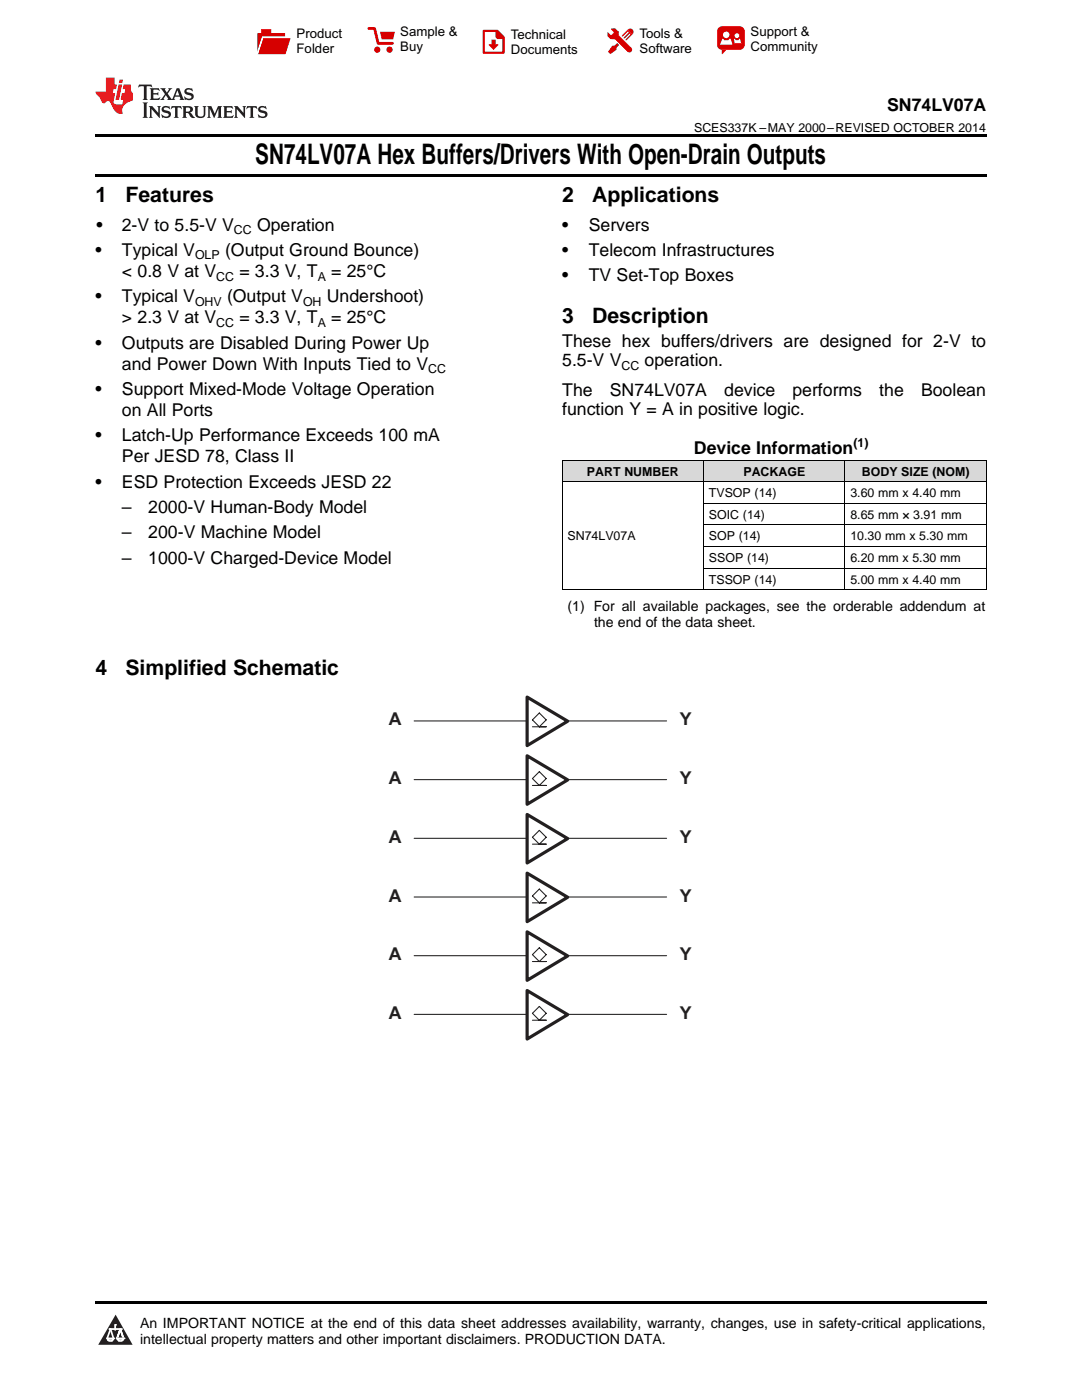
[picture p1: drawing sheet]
<svg xmlns="http://www.w3.org/2000/svg" width="216mm" height="279mm" viewBox="0 0 216 279" stroke-linecap="round" stroke-linejoin="round" font-family="sans-serif">
<g fill="#d8d8d8">
<path d="M112.2 91.9h28.2v4.3h-28.2z"/>
<path d="M140.4 91.9h28.2v4.3h-28.2z"/>
<path d="M168.6 91.9h28.2v4.3h-28.2z"/>
</g>
<path d="M23.1 262.4l3.4 6h-6.9z" fill="#231f20"/>
<path d="M21.4 267.1h1.2l-.3 .5h-.3a.55 .55 0 0 1-.6-.5z" fill-rule="evenodd" fill="#fff"/>
<path d="M21.4 267.1h1.2l-.3 .5h-.3a.55 .55 0 0 1-.6-.5z" fill="none" stroke="#231f20" stroke-width=".34"/>
<path d="M21.4 267.1l1.2 .1-.3 .4h-.5z" fill="none" stroke="#fff" stroke-width=".34"/>
<path d="M23 265.3h.1" fill="none" stroke="#fff" stroke-width=".34"/>
<path d="M23 264.4v.9z" fill="#fff"/>
<path d="M23 264.4v.9z" fill="none" stroke="#fff" stroke-width=".34"/>
<circle cx="23" cy="264.4" r=".17" fill="#fff"/>
<path d="M21.9 265.2h.1" fill="none" stroke="#fff" stroke-width=".34"/>
<path d="M21.9 265.2h2.3z" fill="#fff"/>
<path d="M21.9 265.2h2.3z" fill="none" stroke="#fff" stroke-width=".34"/>
<circle cx="24.2" cy="265.2" r=".17" fill="#fff"/>
<path d="M23.3 267.1h.1" fill="none" stroke="#fff" stroke-width=".34"/>
<path d="M24 265.2l-.7 1.9z" fill="#fff"/>
<path d="M24 265.2l-.7 1.9z" fill="none" stroke="#fff" stroke-width=".34"/>
<path d="M24 265.2l.7 1.9z" fill="#fff"/>
<path d="M24 265.2l.7 1.9z" fill="none" stroke="#fff" stroke-width=".34"/>
<path d="M24.6 267.1h.1" fill="none" stroke="#fff" stroke-width=".34"/>
<circle cx="21.4" cy="267.1" r=".17" fill="#fff"/>
<path d="M22.1 265.2l-.7 1.9z" fill="#fff"/>
<path d="M22.1 265.2l-.7 1.9z" fill="none" stroke="#fff" stroke-width=".34"/>
<path d="M22.1 265.2l.5 1.9z" fill="#fff"/>
<path d="M22.1 265.2l.5 1.9z" fill="none" stroke="#fff" stroke-width=".34"/>
<circle cx="22.6" cy="267.1" r=".17" fill="#fff"/>
<path d="M23.4 267.1h1.3a.65 .65 0 0 1-.7 .5 .65 .65 0 0 1-.6-.5z" fill-rule="evenodd" fill="#fff"/>
<path d="M23.4 267.1h1.3a.65 .65 0 0 1-.7 .5 .65 .65 0 0 1-.6-.5z" fill="none" stroke="#231f20" stroke-width=".34"/>
<path d="M23.4 267.1h1.3l-.4 .5h-.6z" fill="none" stroke="#fff" stroke-width=".34"/>
<path d="M23.3 267.1h.1" fill="none" stroke="#fff" stroke-width=".34"/>
<circle cx="24.7" cy="267.1" r=".17" fill="#fff"/>
<path d="M19 259.7h177.8v.5h-177.8z" fill="#000"/>
<path d="M82.6 202.4h50.4" fill="none" stroke="#231f20" stroke-width=".21"/>
<path d="M105.2 197.7l8.1 4.8-8.1 4.9z" fill="#fff"/>
<path d="M105.2 197.7l8.1 4.8-8.1 4.9z" fill="none" stroke="#231f20" stroke-width=".63"/>
<path d="M82.6 190.7h50.4M106.2 203.6h2.8zM107.6 203.6h1.4zM107.6 200.9l1.4 1.3-1.4 1.4-1.4-1.4z" fill="none" stroke="#231f20" stroke-width=".21"/>
<path d="M105.2 186l8.1 4.8-8.1 4.9z" fill="#fff"/>
<path d="M105.2 186l8.1 4.8-8.1 4.9z" fill="none" stroke="#231f20" stroke-width=".63"/>
<path d="M82.6 179h50.4M106.2 191.9h2.8zM107.6 191.9h1.4zM107.6 189.1l1.4 1.4-1.4 1.4-1.4-1.4z" fill="none" stroke="#231f20" stroke-width=".21"/>
<path d="M105.2 174.3l8.1 4.8-8.1 4.8z" fill="#fff"/>
<path d="M105.2 174.3l8.1 4.8-8.1 4.8z" fill="none" stroke="#231f20" stroke-width=".63"/>
<path d="M82.6 167.3h50.4M107.6 177.4l1.4 1.4-1.4 1.4-1.4-1.4zM106.2 180.2h2.8zM107.6 180.2h1.4z" fill="none" stroke="#231f20" stroke-width=".21"/>
<path d="M105.2 162.5l8.1 4.9-8.1 4.8z" fill="#fff"/>
<path d="M105.2 162.5l8.1 4.9-8.1 4.8z" fill="none" stroke="#231f20" stroke-width=".63"/>
<path d="M82.6 155.6h50.4M106.2 168.5h2.8zM107.6 168.5h1.4zM107.6 165.7l1.4 1.4-1.4 1.4-1.4-1.4z" fill="none" stroke="#231f20" stroke-width=".21"/>
<path d="M105.2 150.8l8.1 4.8-8.1 4.9z" fill="#fff"/>
<path d="M105.2 150.8l8.1 4.8-8.1 4.9z" fill="none" stroke="#231f20" stroke-width=".63"/>
<path d="M82.6 143.9h50.4M106.2 156.8h2.8zM107.6 156.8h1.4zM107.6 154l1.4 1.4-1.4 1.4-1.4-1.4z" fill="none" stroke="#231f20" stroke-width=".21"/>
<path d="M105.2 139.1l8.1 4.8-8.1 4.9z" fill="#fff"/>
<path d="M105.2 139.1l8.1 4.8-8.1 4.9z" fill="none" stroke="#231f20" stroke-width=".63"/>
<path d="M106.2 145h2.8zM107.6 145h1.4zM107.6 142.3l1.4 1.4-1.4 1.3-1.4-1.3z" fill="none" stroke="#231f20" stroke-width=".21"/>
<path d="M112.2 96.1h84.6M112.2 91.8h84.6M112.2 91.9v25.8M140.4 91.9v25.8M168.6 91.9v25.8M196.8 91.9v25.8M112.2 117.7h84.6M140.4 113.4h56.4M140.4 109.1h56.4M140.4 104.8h56.4M140.4 100.5h56.4" fill="none" stroke="#000" stroke-width=".2"/>
<path d="M19 34.8h177.8v.5h-177.8zM19 26.8h177.8v.6h-177.8zM112.2 117.7h.1zM168.5 117.7h.1zM196.7 117.7h.1z" fill="#000"/>
<path d="M27.7 16.9l-.1 .6 .6-.3h.5v.2v2.2l-.2 .4h1l-.2-.4v-2.2v-.2h.5l.6 .3-.2-.6zM29.9 17.6l.2 .4v1.6l-.2 .4h1.9l.1-.6a1.09 1.09 0 0 1-1.3 .1v-.6h.6l.4 .2v-.7l-.2 .2h-.8v-.6l.2-.1a1.01 1.01 0 0 1 1 .3l-.1-.6zM32 17.6l.9 1.2-1 1.2h.9l-.2-.3 .5-.7 .5 .7-.3 .3h1.7l-.2-.3 .1-.4h1l.1 .4-.2 .3h1l-.3-.4-.7-2h-.5l-1 2.2-.8-1.1 .9-1.1h-.9l.2 .2-.4 .7-.4-.7 .2-.2zM35.4 18l.4 1h-.8zM37 17.7a.66 .66 0 0 0-.2 .8 .66 .66 0 0 0 .6 .4l.7 .2 .1 .2a.8 .8 0 0 1-.7 .4 .8 .8 0 0 1-.7-.5l.1 .8 .2-.2a.94 .94 0 0 0 1.1 .1 .94 .94 0 0 0 .4-.9 1.48 1.48 0 0 0-1.3-.6v-.4a1.1 1.1 0 0 1 1.2 .2l-.2-.6-.2 .1-.5-.1zM28.5 20.4l.2 .4v2.3l-.2 .4h1l-.2-.4v-2.3l.2-.4zM29.7 21.2l.2 .4v1.5l-.2 .4h.8l-.3-.4 .1-1.3 1.6 1.8v-2l.2-.4h-.7l.2 .2v1.1l-1.2-1.3zM32.5 21.3a.66 .66 0 0 0-.2 .8 .66 .66 0 0 0 .6 .4l.6 .2 .2 .2a.8 .8 0 0 1-.8 .4 .8 .8 0 0 1-.7-.5l.2 .7 .2-.1a.94 .94 0 0 0 1 .1 .94 .94 0 0 0 .5-1 1.47 1.47 0 0 0-1.3-.6l-.1-.3a1.1 1.1 0 0 1 1.3 .2l-.2-.6-.2 .1-.5-.2zM34.3 21.2l-.2 .6a.64 .64 0 0 1 .8-.3v1.6l-.2 .4h1l-.3-.4 .1-1.6a.66 .66 0 0 1 .8 .3l-.2-.6zM36.3 21.2l.3 .4v1.5l-.3 .4h1l-.2-.2v-.7h.5l.1 .1a.8 .8 0 0 0 1.2 .7l-1-1a.62 .62 0 0 0 .6-.5 .62 .62 0 0 0-.6-.7zM37.1 21.5h.1a.48 .48 0 0 1 .6 0 .48 .48 0 0 1 .1 .6l-.2 .1-.6 .1zM38.7 21.2l.2 .2a2.29 2.29 0 0 0 .4 2 1.05 1.05 0 0 0 1.7-.7v-1.3l.2-.2h-.8l.2 .4v1.1a.61 .61 0 0 1-.6 .6 .61 .61 0 0 1-.6-.6v-1.1l.3-.4zM41.3 21.2l.3 .4v1.5l-.3 .4h.8l-.2-.4v-1.4l.8 1.9 .9-1.9v1.4l-.2 .4h.9l-.2-.4v-1.5l.2-.4h-.8l-.7 1.5-.6-1.5zM44.5 21.2l.2 .4v1.5l-.2 .4h1.9l.2-.6a1.1 1.1 0 0 1-1.4 .2v-.7h.6l.4 .2v-.6l-.2 .1-.8 .1v-.6l.2-.1a1.02 1.02 0 0 1 1.1 .2l-.2-.5zM46.7 21.2l.2 .4v1.5l-.2 .4h.8l-.3-.4 .1-1.3 1.6 1.8v-2l.2-.4h-.7l.2 .2v1.1l-1.2-1.3zM49.3 21.2l-.1 .6a.64 .64 0 0 1 .8-.3v1.6l-.3 .4h1l-.2-.4v-1.6a.66 .66 0 0 1 .8 .3l-.1-.6zM51.7 21.3a.66 .66 0 0 0-.2 .7 .66 .66 0 0 0 .7 .5l.6 .2 .1 .2a.8 .8 0 0 1-.7 .4 .8 .8 0 0 1-.7-.5l.1 .7 .2-.1a.94 .94 0 0 0 1.1 .1 .94 .94 0 0 0 .4-1 1.48 1.48 0 0 0-1.2-.6l-.1-.3a1.1 1.1 0 0 1 1.2 .2l-.2-.6-.1 .1-.6-.2z" fill="#231f20"/>
<path d="M21.1 15.5v2.8h-2v.4l.9 .9a.96 .96 0 0 0 1 1 .59 .59 0 0 1 .5-.4 .59 .59 0 0 1 .5 .3l.4 .8a1.61 1.61 0 0 0 2.1 1.3 1.63 1.63 0 0 1 1.1-2.2l.9-.3v-1.5a1.6 1.6 0 0 1-.4-1.7h-1.4l-.2 .9h.5l-.2 .8h-.5l-.2 1v.3h.5l-.2 .9h-.7a.74 .74 0 0 1-1-.6l.3-1.6h-.5l.2-.8h.5l.1-.9h-.4v-1.4zM23.7 16.9l-.7 3h.8l.6-3zM23.8 15.9l-.1 .7h.7l.2-.7z" fill="#ee1d23"/>
<g fill="#d60000">
<path d="M52.1 5.8h2v.8h2.8v4.2h-5.5v-4.2h.7z" fill-rule="evenodd"/>
<path d="M52.4 7.5h5.6l-1 3.3h-5.6z" fill-rule="evenodd"/>
</g>
<path d="M52.4 7.4h5.7l-.1 .1h-5.5l-1.1 3.3z" fill-rule="evenodd" fill="#fff"/>
<path d="M52.4 7.4h5.7l-.1 .1h-5.5l-1.1 3.3z" fill="none" stroke="#fff" stroke-width=".2"/>
<path d="M73.6 5.7h1.1l.7 2.9h2.9" fill="none" stroke="#d60000" stroke-width=".55"/>
<g fill="#d60000">
<path d="M75.8 6.3h3l-.4 1.6h-2.2z" fill-rule="evenodd"/>
<circle cx="75.3" cy="9.9" r=".62"/>
<circle cx="77.7" cy="9.9" r=".62"/>
</g>
<path d="M96.5 6.2h2.7l1.3 1.2v3.1h-4z" fill="none" stroke="#d60000" stroke-width=".44"/>
<g fill="#d60000">
<path d="M98.1 7.9h.8v1h.5l-.9 1.1-1-1v-.1h.6z" fill-rule="evenodd"/>
<path d="M98.9 6.2h.3l1.3 1.2v.4h-1.3l-.3-.4z" fill-rule="evenodd"/>
<path d="M121.9 5.7h.8l.7 .6 .1 .7 2.5 2.5-.8 .8-2.3-2.3-1.1-.2-.6-.6v-.8l.7 .6 .5-.4v-.2l-.5-.5z" fill-rule="evenodd"/>
<path d="M122.2 9.1h.4l.5-.5 .4 .4-.5 .5v.4l-1.2 .9-.5-.5z" fill-rule="evenodd"/>
<path d="M125.3 5.9a.67 .67 0 0 1 .9 0 .67 .67 0 0 1 0 .9z" fill-rule="evenodd"/>
<path d="M125.3 5.9l.9 .9-1.2 1.2h-.2v-.2l1-.9v-.2h-.2l-.9 1h-.2v-.2l.9-1 .1-.2h-.3l-.9 1h-.2v-.2z" fill-rule="evenodd"/>
<circle cx="125.6" cy="9.9" r=".54"/>
</g>
<path d="M123.3 6.3v.7" fill="none" stroke="#d60000" stroke-width=".2"/>
<g fill="#d60000">
<path d="M143.4 5.5l.6-.2h3.6a.95 .95 0 0 1 1 .9v2.8a.95 .95 0 0 1-1 .9h-3.6a.95 .95 0 0 1-.9-.9v-2.8z" fill-rule="evenodd"/>
<path d="M144 9.9h.9l-.7 .9h-.2z" fill-rule="evenodd"/>
</g>
<g fill="#fff">
<path d="M146.6 8.6h1.3z"/>
<path d="M144.1 7.8h.3l.1 .2h.8l.2-.2h.3l.4 1.1h-2.5z" fill-rule="evenodd"/>
<path d="M146.4 7.8h.3l.1 .2h.5l.2-.2h.2l.2 .8h-1.3z" fill-rule="evenodd"/>
<circle cx="144.9" cy="6.9" r=".65"/>
<circle cx="147" cy="7.1" r=".48"/>
</g>
<text font-size="5.6" x="50.9" y="32.8">SN74LV07A Hex Buffers/Drivers With Open-Drain Outputs</text>
<g font-size="4.2">
<text x="19" y="40.4">1</text>
<text x="25" y="40.4">Features</text>
<text x="112.2" y="40.4">2</text>
<text x="118.2" y="40.4">Applications</text>
<text x="112.2" y="64.5">3</text>
<text x="118.2" y="64.5">Description</text>
<text x="19" y="134.6">4</text>
<text x="25" y="134.6">Simplified Schematic</text>
</g>
<g font-size="3.5">
<text x="177" y="22.2">SN74LV07A</text>
<text x="19.2" y="46.1">•</text>
<text x="24.3" y="46.1">2-V to 5.5-V V</text>
<text x="51.3" y="46.1">Operation</text>
<text x="112.2" y="46.1">•</text>
<text x="117.5" y="46.1">Servers</text>
<text x="19" y="51.1">•</text>
<text x="24.3" y="51.1">Typical V</text>
<text x="44.9" y="51.1">(Output Ground Bounce)</text>
<text x="112.2" y="51.1">•</text>
<text x="117.5" y="51.1">Telecom Infrastructures</text>
<text x="24.3" y="55.3">&lt; 0.8 V at V</text>
<text x="47.8" y="55.3">= 3.3 V, T</text>
<text x="66.1" y="55.3">= 25°C</text>
<text x="112.2" y="56.1">•</text>
<text x="117.5" y="56.1">TV Set-Top Boxes</text>
<text x="19" y="60.3">•</text>
<text x="24.3" y="60.3">Typical V</text>
<text x="24.3" y="64.6">&gt; 2.3 V at V</text>
<text x="45.3" y="60.3">(Output V</text>
<text x="47.8" y="64.6">= 3.3 V, T</text>
<text x="65.2" y="60.3">Undershoot)</text>
<text x="66.1" y="64.6">= 25°C</text>
<text x="19" y="69.6">•</text>
<text x="24.3" y="69.6">Outputs are Disabled During Power Up</text>
<text x="112.2" y="69.2">These hex buffers/drivers are designed for 2-V to</text>
<text x="24.3" y="73.8">and Power Down With Inputs Tied to V</text>
<text x="112.2" y="73.1">5.5-V V</text>
<text x="128.6" y="73.1">operation.</text>
<text x="19" y="78.8">•</text>
<text x="24.3" y="78.8">Support Mixed-Mode Voltage Operation</text>
<text x="24.3" y="83">on All Ports</text>
<text x="112.2" y="79">The</text>
<text x="112.2" y="82.9">function Y = A in positive logic.</text>
<text x="121.7" y="79">SN74LV07A</text>
<text x="144.5" y="79">device</text>
<text x="158.1" y="79">performs</text>
<text x="175.5" y="79">the</text>
<text x="183.8" y="79">Boolean</text>
<text x="19" y="88.1">•</text>
<text x="24.3" y="88.1">Latch-Up Performance Exceeds 100 mA</text>
<text x="24.3" y="92.3">Per JESD 78, Class II</text>
<text x="138.5" y="90.6">Device Information</text>
<text x="19" y="97.3">•</text>
<text x="24.3" y="97.3">ESD Protection Exceeds JESD 22</text>
<text x="24.3" y="102.4">–</text>
<text x="24.3" y="107.5">–</text>
<text x="29.6" y="102.4">2000-V Human-Body Model</text>
<text x="29.6" y="107.5">200-V Machine Model</text>
<text x="24.3" y="112.5">–</text>
<text x="29.6" y="112.5">1000-V Charged-Device Model</text>
</g>
<g font-size="3.5" fill="#231f20">
<text x="77.6" y="144.8">A</text>
<text x="135.7" y="144.8">Y</text>
<text x="77.6" y="156.5">A</text>
<text x="135.7" y="156.5">Y</text>
<text x="77.6" y="168.2">A</text>
<text x="135.7" y="168.2">Y</text>
<text x="77.6" y="179.9">A</text>
<text x="135.7" y="179.9">Y</text>
<text x="77.6" y="191.6">A</text>
<text x="135.7" y="191.6">Y</text>
<text x="77.6" y="203.3">A</text>
<text x="135.7" y="203.3">Y</text>
</g>
<g font-size="2.8">
<text x="113.2" y="122">(1) For all available packages, see the orderable addendum at</text>
<text x="118.5" y="125.1">the end of the data sheet.</text>
<text x="27.9" y="265">An IMPORTANT NOTICE at the end of this data sheet addresses availability, warranty, changes, use in safety-critical applications,</text>
<text x="27.9" y="268.2">intellectual property matters and other important disclaimers. PRODUCTION DATA.</text>
</g>
<g font-size="2.6">
<text x="59.2" y="7.6">Product</text>
<text x="59.2" y="10.6">Folder</text>
<text x="79.9" y="7.3">Sample &amp;</text>
<text x="79.9" y="10.2">Buy</text>
<text x="101.9" y="7.8">Technical</text>
<text x="101.9" y="10.8">Documents</text>
<text x="127.6" y="7.6">Tools &amp;</text>
<text x="127.6" y="10.6">Software</text>
<text x="149.8" y="7.2">Support &amp;</text>
<text x="149.8" y="10.2">Community</text>
</g>
<g font-size="2.5">
<text x="138.5" y="26.3">SCES337K –MAY 2000–REVISED OCTOBER 2014</text>
<text x="46.7" y="46.8">CC</text>
<text x="38.9" y="51.8">OLP</text>
<text x="43.1" y="56">CC</text>
<text x="63.4" y="56">A</text>
<text x="38.9" y="61">OHV</text>
<text x="43.1" y="65.3">CC</text>
<text x="60.5" y="61">OH</text>
<text x="63.4" y="65.3">A</text>
<text x="85.4" y="74.5">CC</text>
<text x="124" y="73.8">CC</text>
<text x="170.3" y="89.2">(1)</text>
<text x="117.1" y="94.9">PART NUMBER</text>
<text x="148.3" y="94.9">PACKAGE</text>
<text x="172" y="94.9">BODY SIZE (NOM)</text>
<text x="141.5" y="99.2">TVSOP (14)</text>
<text x="169.7" y="99.2">3.60 mm x 4.40 mm</text>
<text x="113.2" y="107.8">SN74LV07A</text>
<text x="141.5" y="103.5">SOIC (14)</text>
<text x="141.5" y="107.8">SOP (14)</text>
<text x="169.7" y="103.5">8.65 mm × 3.91 mm</text>
<text x="169.7" y="107.8">10.30 mm x 5.30 mm</text>
<text x="141.5" y="112.1">SSOP (14)</text>
<text x="169.7" y="112.1">6.20 mm x 5.30 mm</text>
<text x="141.5" y="116.5">TSSOP (14)</text>
<text x="169.7" y="116.5">5.00 mm x 4.40 mm</text>
</g>
</svg>
